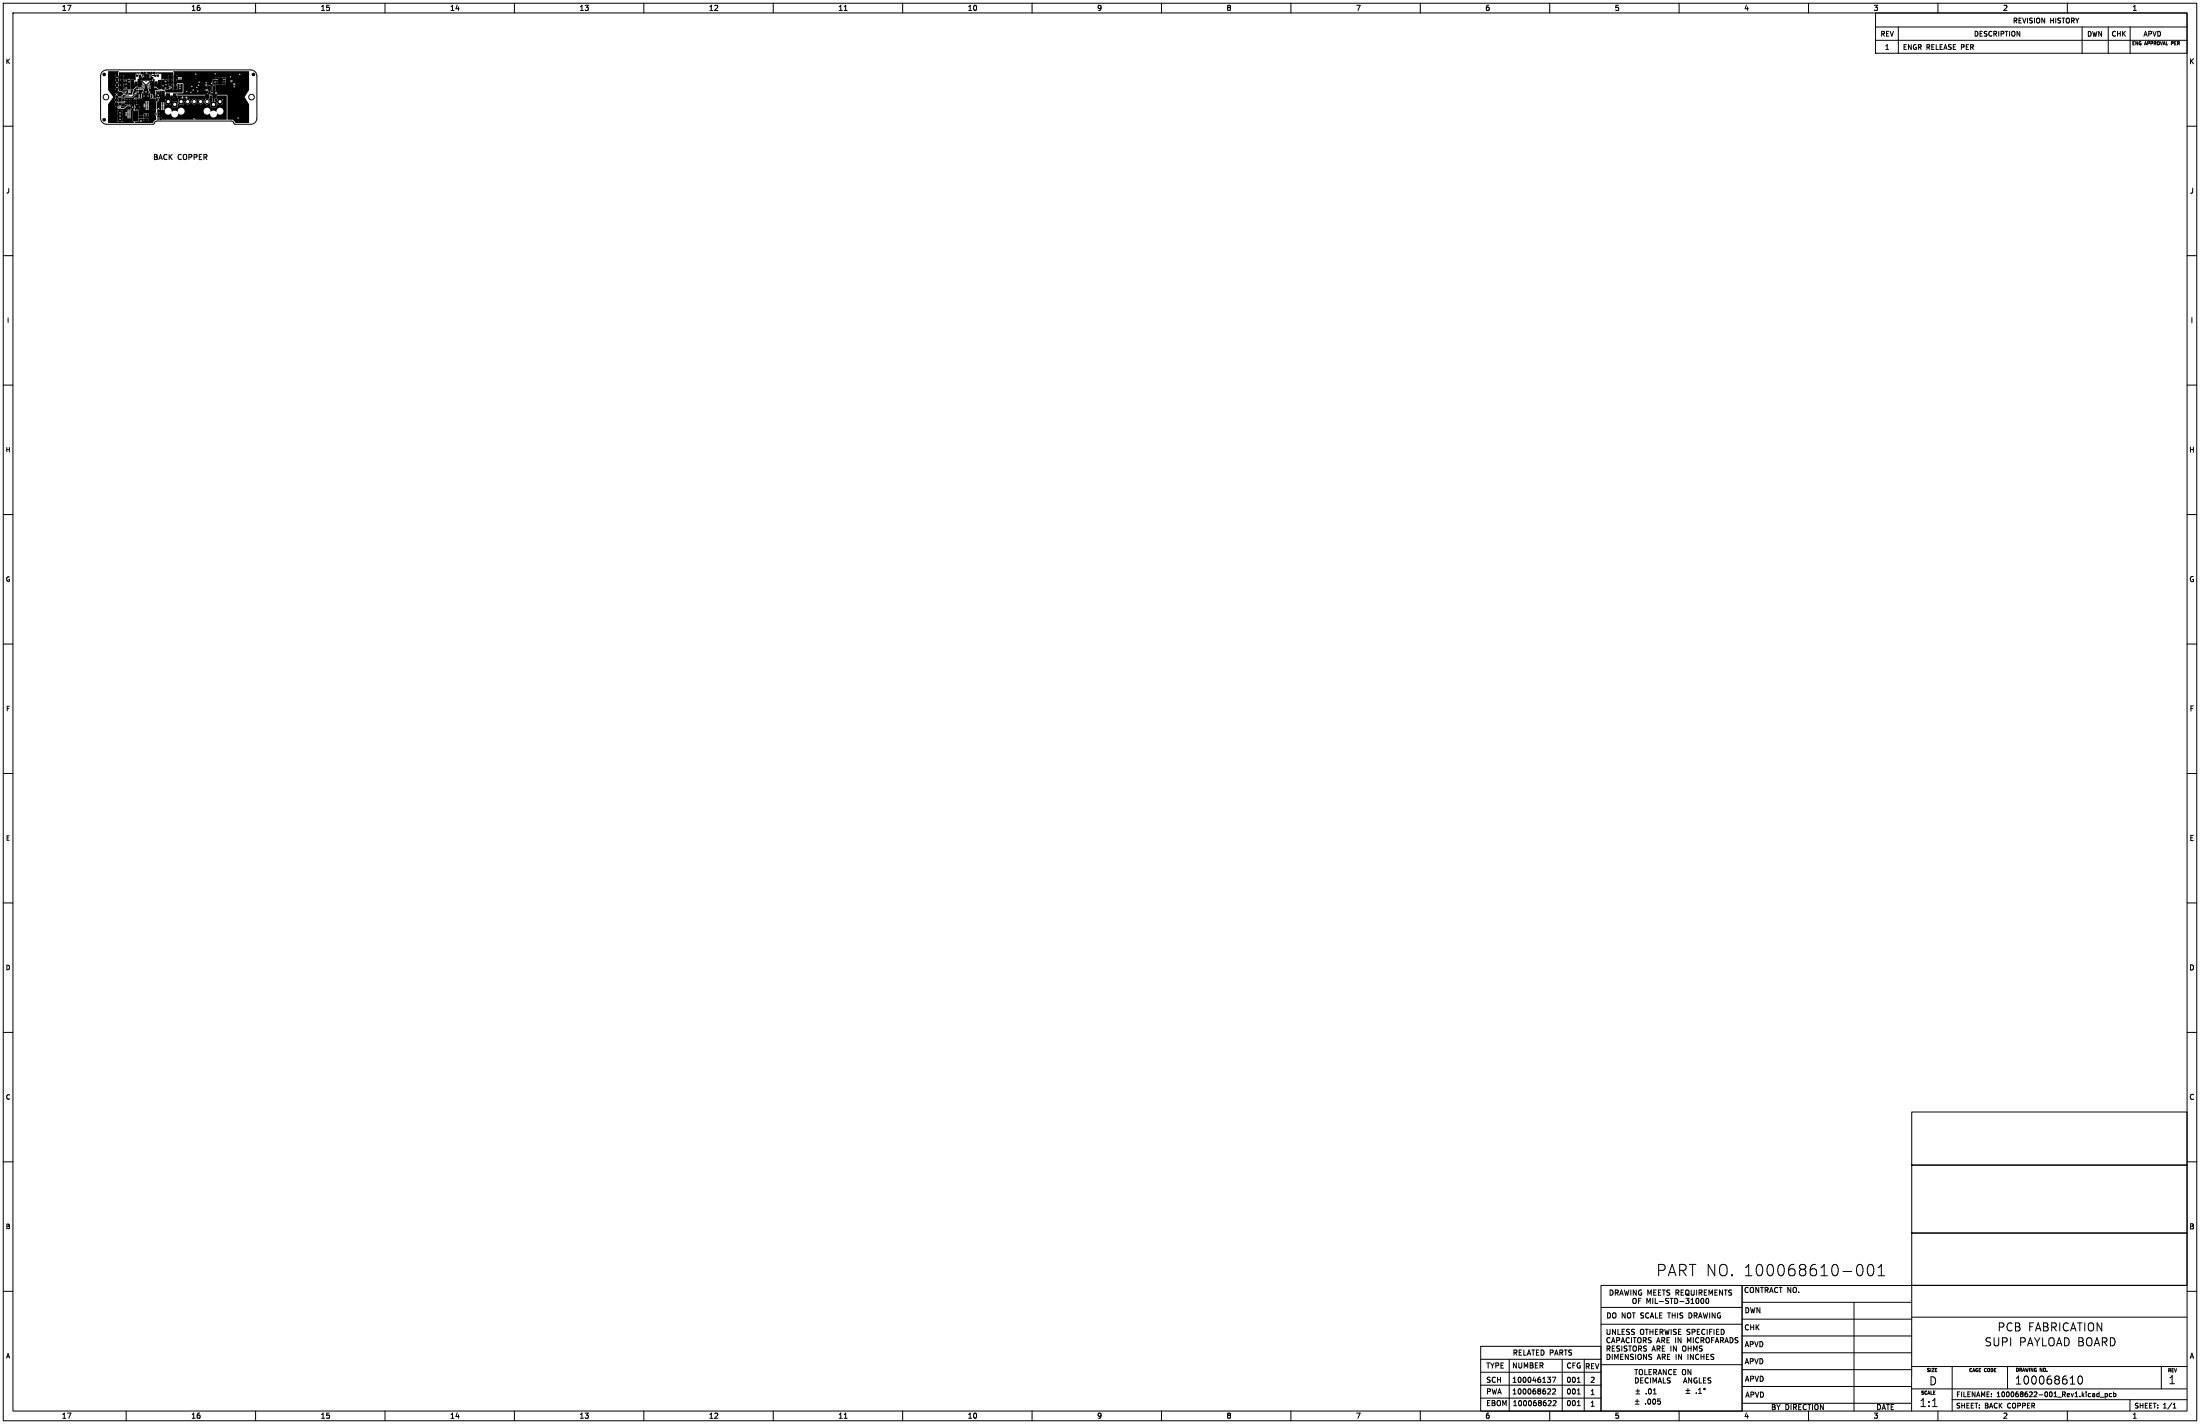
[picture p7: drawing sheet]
<svg xmlns="http://www.w3.org/2000/svg" width="864mm" height="559mm" viewBox="0 0 864 559" stroke-linecap="round" stroke-linejoin="round" font-family="sans-serif">
<g fill="none" stroke="#000" stroke-width=".39">
<path d="M1.3 1.3h861v556.2h-861zM5.1 5.1h853.4v548.6h-853.4zM49.5 1.3v3.8M100.3 1.3v3.8M151.1 1.3v3.8M201.9 1.3v3.8M252.7 1.3v3.8M303.5 1.3v3.8M331.4 4.1h1.1M354.3 1.3v3.8M405.1 1.3v3.8M455.9 1.3v3.8"/>
<path d="M506.7 1.3v3.8M557.5 1.3v3.8M608.3 1.3v3.8M659.1 1.3v3.8M709.9 1.3v3.8M736.2 5.1h122.3v15.8h-122.3zM736.2 10.6h122.3M736.3 15.8h122.2M745.2 10.6v10.3M760.7 1.3v3.8M811.5 1.3v3.8M817.3 10.6v10.3"/>
<path d="M827.6 10.6v10.3M836.2 10.6v10.3M40.2 28.1l1.7-.7h56.5a2.41 2.41 0 0 1 2.4 2.4v16.6a2.41 2.41 0 0 1-2.4 2.4h-6.2l-.7-1.1-.7-.2h-29.2l-.7 .2-.8 1.1h-18.2a2.41 2.41 0 0 1-2.4-2.4v-16.6zM45.8 38.1v1.2M45.8 38.1h2.7M45.8 38.1h.1M48.3 36.2l-.3 .3v1.1h.5M49.2 36.2l.4 .4v1h-.5M49.4 39.6l-.5 .3M50.3 39.6l1.2-.2 .6 .7-.1 2M53.3 36.7l-1.4 1.4h-2.8M53.4 32.4l1.5 .2"/>
<path d="M53.8 29.2v.4M53.8 29.2h.1M54.6 32h1.3l1.2 1.2v2M54.9 29.2v.4l.4 .5v.8M55.9 30.9h-.1M56.7 28.7l-.8 .9v1.3M56.7 28.7h.1M56.8 29.6l.5 .5v1.8M57.6 28.7l-.9 .9h.2M57.6 28.7h.1M57.8 29.6v1.3M58.6 28.7l-.3 .2v2"/>
<path d="M59.5 28.7l-.7 .8v1.4M60 32h-1.2l-1.2 1.2v2M61 29.2v.4h-1.3l-.4 .5v.8M61 29.2h.1M61.3 32.4l-1.6 .2M62 29.2h.1M62 29.2v.4M62 36.4l.2 1.9M63 36.4l-.2 1M71.7 38.3l.3 .3h.9l.3-.3M72.2 39.3h-.5l-.6 .6M72.6 39.3h.5l.6 .6"/>
<path d="M82.2 34.7v1.6l-.9 1v2.6M82.3 34.7h-.1M83.2 36.3v.6l1 1-.4 .4v2.7M83.9 32.7l.2 2M83.9 31.7h1.1M85 31.7h.1M85 30.7h.6l.8 1.1M1.3 49.5h3.8M50.3 40.5l.9 .2M53.3 45.6l.4 .4h1.8M858.5 49.5h3.8M60.6 60.6h.7l.4 .4-.4 .6 .4 .2 .1 .4-.4 .4h-.8z"/>
<path d="M60.6 61.6h.7M62.4 62.6l.6-2 .7 2M62.5 62h1M65.5 60.8a.9 .9 0 0 0-1.2 .8 .9 .9 0 0 0 1.2 .8M66.4 60.6v2M66.7 61.5l.9 1.1M67.6 60.6l-1.2 1.2M1.3 100.3h3.8M858.5 100.3h3.8M1.3 151.1h3.8M858.5 151.1h3.8M1.3 201.9h3.8"/>
<path d="M858.5 201.9h3.8M1.3 252.7h3.8M858.5 252.7h3.8M1.3 303.5h3.8M858.5 303.5h3.8M1.3 354.3h3.8M858.5 354.3h3.8M1.3 405.1h3.8M858.5 405.1h3.8M750.4 436.4h108.1v20.8h-108.1zM1.3 455.9h3.8M750.4 457.2h108.1v26.7h-108.1z"/>
<path d="M858.5 455.9h3.8M728.8 497.9a1.63 1.63 0 0 1 1-1.7 1.14 1.14 0 0 1 1.3 .8 2.29 2.29 0 0 1-1.3 3.6 1.63 1.63 0 0 1-1-1.7M733.4 496.6a1.06 1.06 0 0 1 1.1-.4 1.06 1.06 0 0 1 .8 .8 2.29 2.29 0 0 1-1.2 3.6 2.71 2.71 0 0 1-.7-4zM737.2 497.5l1.3-1.3v4.4M750.4 483.9h108.1v20.5h-108.1zM1.3 506.7h3.8M628.5 504.4h55.3v49.4h-55.3zM628.5 519.7h55.3M628.6 513.1h55.2M631.1 515.2a1.03 1.03 0 0 1 1.1 1 1.03 1.03 0 0 1-1.1 1zM632 506.2a1.03 1.03 0 0 1 1.2 1 1.03 1.03 0 0 1-1.2 1.1zM633.3 515.3l.6-.1 .4 .3 .1 1-.5 .7-.8-.3-.1-1z"/>
<path d="M634.1 507.3l.9-.1 .1-.8-1-.2v2.1M634.6 507.3l.6 1M635.8 508.3l.7-2.1 .7 2.1M636 507.7h1M637.7 506.2l.4 2.1 .4-1.5 .4 1.5 .5-2.1M640.2 506.2v2.1M641.2 509.6l.6-.1 .4 .3 .1 1-.5 .7-.8-.3-.1-1zM642.3 506.2v2.1l-1.2-2.1v2.1M643.2 510.5h.6M644.1 509.5h-.9v2M644.3 506.3a.92 .92 0 0 0-1.1 1 .92 .92 0 0 0 1.2 .8v-.7h-.4M646.5 511.5v-2l.6 1.4 .7-1.4v2"/>
<path d="M646.8 508.3v-2.1l.7 1.5 .7-1.5v2.1M648.8 509.5v2M649.2 507.2h.6M649.7 509.5v2h1M650.1 506.2h-.9v2.1h.9M651 507.2h.7M651.4 510.8h1.5M652 506.2h-1v2.1h1M652.6 506.2h1.1M653.1 506.2v2.1M655 509.6l-1.1 .1a.85 .85 0 0 0 1 1.1l-.1 .6h-1M655.5 506.3l-1.1 .1a.85 .85 0 0 0 1 1.1l-.1 .7h-1"/>
<path d="M655.6 509.5h1.1M656.1 509.5v2M657.4 509.5a1.03 1.03 0 0 1 1.2 1 1.03 1.03 0 0 1-1.2 1zM657.9 507.3l.9-.1 .1-.8-1-.2v2.1M658.4 507.3l.6 1M659.4 510.8h1.6M659.9 507.2h.7M660.9 506.2h-1v2.1h1M661.7 509.5h1.3l-.7 .8 .6 .2v.8h-1.2M661.9 506.3l.6-.1 .4 .3 .1 1.1-.5 .7-.8-.3v-1.1zM662 507.8l1.1 .6M663.8 511.5h1.1"/>
<path d="M663.8 510.1l.6-.6v2M663.9 506.2v1.7l.4 .4 .7-.4v-1.7M666 509.6l.2-.1a.99 .99 0 0 1 .7 1 .99 .99 0 0 1-.9 .9l-.3-.6zM666 506.2v2.1M667 507.3l.9-.1 .1-.8-1-.2v2.1M667.5 507.3l.6 1M667.9 509.6l.2-.1a.99 .99 0 0 1 .8 1 .99 .99 0 0 1-1 .9l-.2-.6zM669 507.2h.7M669.9 509.6l.2-.1a.99 .99 0 0 1 .7 1 .99 .99 0 0 1-.9 .9l-.3-.6zM670 506.2h-1v2.1h1M670.8 508.3v-2.1l.7 1.5 .7-1.5v2.1M673.2 507.2h.6"/>
<path d="M674.1 506.2h-.9v2.1M676.2 506.2v2.1l-1.2-2.1v2.1M676.8 506.2h1.2M677.4 506.2v2.1M679.7 506.3l-.7-.1-.4 .4 .2 .5 .6 .2M683.8 517.7h66.6M683.8 511.1h66.6M683.8 504.5v49.2M685.3 513.1a1.03 1.03 0 0 1 1.2 1.1 1.03 1.03 0 0 1-1.2 1zM686.2 505.4a.9 .9 0 0 0-1.2 .8 .9 .9 0 0 0 1.2 .8M687.2 513.1l.4 2.1 .4-1.5 .4 1.5 .5-2.1M687.3 505.3l.6-.1 .4 .3 .1 1-.5 .7-.8-.3-.1-1z"/>
<path d="M690.4 505.2v2l-1.2-2v2M690.8 513.1v2.1l-1.1-2.1v2.1M691.1 505.2h1.1M691.6 505.2v2M692.9 506.2h1l.1-.8-1.1-.2v2M693.4 506.2l.7 1M694.6 507.2l.7-2 .7 2M694.8 506.6h1M697.8 505.4a.9 .9 0 0 0-1.2 .8 .9 .9 0 0 0 1.2 .8M698.4 505.2h1.2M699 505.2v2M703 505.2v2l-1.2-2v2"/>
<path d="M703.9 505.5l.4-.3 .8 .3 .1 1-.3 .6-.6 .1-.4-.3zM706.1 507v.2M727.8 511.1v42.6M737.2 500.6h2.6M750.4 504.4v49.3M750.5 516.9h107.9M858.5 504.4h-174.7M858.5 506.7h3.8M581.2 528.3h47.3v25.5h-47.3zM581.2 538.5h47.3M581.2 533.4h47.3M592.4 533.4v20.3"/>
<path d="M613.2 533.4v20.3M621.9 533.4v20.3M628.5 535.5h55.2M630.8 521.6v1.7l.4 .4 .8-.4v-1.7M630.8 531.5a1.03 1.03 0 0 1 1.2 1 1.03 1.03 0 0 1-1.2 1zM630.8 528.2v2M631.3 529.2l.7 1M632 525.1a.82 .82 0 0 0-1 0 .82 .82 0 0 0-.2 1M632.6 526.9l.7-2 .6 2M632.9 528.2v2h.9M632.9 531.5v2M633.8 533.5v-2l.7 1.4 .7-1.4v2"/>
<path d="M634.1 521.6v2.1l-1.1-2.1v2.1M635.1 521.6v2.1h1M635.4 526l.4-.4-.1-.5-1.1-.2v2M635.8 529.8l-.4 .4-.8-.1M636.2 532.4h.6M636.4 526.9l.6-2 .7 2M636.7 528.2v2M636.8 522.6h.6M637.1 531.5h-.9v2h.9M637.7 521.6h-.9v2.1h.9M638.7 529.8l-.4 .4-.8-.1M639.2 531.5v2l-1.2-2v2"/>
<path d="M639.6 525.1a.82 .82 0 0 0-1.1 0 .82 .82 0 0 0-.2 1M639.7 521.7l-1.1 .1a.85 .85 0 0 0 1 1.1l-.1 .7h-1M639.8 528.2v2M640.4 524.9v2M641.1 524.9h1.2M641.1 529.9l.4 .3 .8-.3M641.2 531.5l-1.1 .1a.85 .85 0 0 0 1 1.1l-.1 .7h-1M641.6 521.7l-1.1 .1a.85 .85 0 0 0 1 1.1l-.1 .7h-1M641.7 524.9v2M641.7 537.4h1.2M642.1 531.5v2M642.3 537.4v2.1"/>
<path d="M642.9 525.2l.4-.3 .8 .3 .1 1.1-.3 .5-.6 .1-.4-.3zM643 531.7l.4-.2 .8 .2 .1 1.1-.3 .6-.6 .1-.4-.3zM643.2 529.2l1-.1 .1-.7-1.1-.2v2M643.4 538.8l.1-1.1 .4-.3 .8 .3 .1 1.1M643.7 529.2l.7 1M644 521.9l.4-.3 .8 .3 .1 1.1-.3 .6-.6 .1-.4-.3zM645.1 526l.9-.1 .1-.8-1-.2v2M645.6 526l.6 .9M645.7 537.4v2.1M645.8 521.6h1.2M646.3 528.3l-1 .1a.85 .85 0 0 0 .9 1l-.1 .7h-.9M646.3 531.5v2l-1.1-2v2"/>
<path d="M646.4 521.6v2.1M647.3 538.4h.7M647.7 522.6h1.1M647.7 521.6v2.1M648.2 525l-1.1 .1a.85 .85 0 0 0 1 1.1l-.1 .6h-1M648.3 537.4h-1v2.1M648.4 531.5l-1.1 .1a.85 .85 0 0 0 1 1.1l-.1 .7h-1M648.5 530.2l.6-2 .7 2M648.7 529.6h.9M648.8 521.6v2.1M649.8 522.6h.7M649.9 538.5l.4-.4-.1-.5-1.1-.2v2.1"/>
<path d="M650.3 526.9l.7-2 .7 2M650.5 529.2l1-.1 .1-.7-1.1-.2v2M650.5 526.4h1M650.5 533.5l.7-2 .6 2M650.7 532.9h1M650.8 521.6h-1v2.1h1M650.9 539.5l.7-2.1 .6 2.1M651 529.2l.7 1M651.7 522.7l.9-.1 .1-.8-1-.2v2.1M652.1 522.7l.7 1M652.3 526l1-.1 .1-.8-1.1-.2v2M652.5 532.5l1-.1 .1-.8-1.1-.1v2"/>
<path d="M652.5 529.1h.7M652.8 526l.7 .9M653 532.5l.7 1M653.5 521.6l.5 2.1 .4-1.5 .3 1.5 .5-2.1M653.5 528.2h-1v2h1M654.1 537.4v2.1l-1.2-2.1v2.1M654.4 525.9h.6M654.6 532.4h.6M655.3 524.9h-.9v2h.9M655.5 531.5h-.9v2h.9M655.9 528.2v2M656 521.6v2.1"/>
<path d="M656.2 537.6a.82 .82 0 0 0-1 0 .82 .82 0 0 0-.2 1M657.1 538.4h.7M657.7 524.9v2M657.9 531.5v2M658 521.7l-1 .1a.85 .85 0 0 0 .9 1.1l-.1 .7h-.9M658 528.2v2l-1.1-2v2M658 537.4h-.9v2.1M658.9 522.6h.7M659.9 524.9v2l-1.2-2v2M659.9 521.6h-1v2.1h1M660.1 531.5v2l-1.2-2v2M660.4 538.8l.1-1.1 .4-.3 .7 .3 .1 1.1"/>
<path d="M660.7 528.3l.6-.1 .4 .3 .1 1-.5 .7-.7-.3-.1-1zM662.4 526.9v-2l.7 1.5 .6-1.5v2M662.6 531.5v2M662.7 529.1h1.1M662.7 528.2v2M663.4 521.7l-1.1 .1a.85 .85 0 0 0 1 1.1l-.1 .7h-1M663.8 537.4v2.1l-1.2-2.1v2.1M663.8 528.2v2M664.2 522.7l1-.1 .1-.8-1.1-.2v2.1M664.7 524.9v2M664.7 531.5v2l-1.1-2v2M664.8 530.2v-2l.7 1.4 .7-1.4v2"/>
<path d="M666.3 522.6h.6M666.8 531.6a.9 .9 0 0 0-1.2 .9 .9 .9 0 0 0 1.2 .8M666.8 525.1a.9 .9 0 0 0-1.2 .8 .9 .9 0 0 0 1.2 .8M667.2 521.6h-.9v2.1h.9M667.7 526l1-.1 .1-.8-1.1-.2v2M667.7 531.5v2M667.7 532.4h1.2M668.2 528.3l-1.1 .1a.85 .85 0 0 0 1 1l-.1 .7h-1M668.2 526l.7 .9M668.9 531.5v2M669.3 521.8a.9 .9 0 0 0-1.3 .9 .9 .9 0 0 0 1.3 .8M669.8 532.4h.7"/>
<path d="M669.9 525l.6-.1 .4 .3 .1 1.1-.5 .6-.8-.3v-1zM670.1 521.6v2.1M670.8 531.5h-1v2h1M671.1 522.6h.7M671.9 525.9h.7M672.1 521.6h-1v2.1M672.7 531.5l-1 .1a.85 .85 0 0 0 1 1.1l-.1 .7h-1M672.8 521.6v2.1M672.8 524.9h-.9v2M673.3 526.9l.7-2 .7 2M673.5 526.4h1M673.8 522.6h.7"/>
<path d="M674.8 521.6h-1v2.1h1M675.4 526l.9-.1 .1-.8-1-.2v2M675.7 521.6a1.03 1.03 0 0 1 1.1 1.1 1.03 1.03 0 0 1-1.1 1zM675.8 526l.7 .9M677.1 526.9l.7-2 .7 2M677.3 526.4h1M679.1 524.9a1.03 1.03 0 0 1 1.2 1 1.03 1.03 0 0 1-1.2 1zM682.2 525l-1 .1a.85 .85 0 0 0 .9 1.1l-.1 .6h-.9M683.8 537.5h66.6M683.8 530.9h66.6M683.8 524.3h66.6M750.4 536.3h108"/>
<path d="M766.3 536.3v17.4M788.1 536.2v8.8M848.4 536.3v8.7M49.5 553.7v3.8M100.3 553.7v3.8M151.1 553.7v3.8M201.9 553.7v3.8M252.7 553.7v3.8M303.5 553.7v3.8M331.4 556.6h1.1M354.3 553.7v3.8M405.1 553.7v3.8"/>
<path d="M455.9 553.7v3.8M506.7 553.7v3.8M557.5 553.7v3.8M581.2 548.6h47.3M581.2 543.6h47.3M607.4 540.4h1.3l-.7 .8M608.3 545l.4 .4-.1 .5-1.2 1.1h1.3M608.3 553.7v3.8M608.5 541.3v1.1M608.5 549.6l.4 .4-.1 .5-1.2 1.1h1.3M609.4 540.4h1.3l-.8 2.1M609.5 545.2l.7-.2 .4 .6-1.2 1.4h1.2"/>
<path d="M609.7 549.8l.7-.2 .4 .6-1.2 1.4h1.2M619.2 547h1.1M619.2 551.6h1.1M619.2 542.5h1.1M641.9 549.9h1.5M641.9 551h1.5M642 540.7v2l1-.3M642.1 545.8h1.6M642.1 547h1.6M642.7 549.1v1.5M642.9 545.1v1.5M644 540.7v2h1"/>
<path d="M645.9 550.8v.2M646 542.4l.4 .3 .6-.2M647.1 549.1l.2-.1a.99 .99 0 0 1 .7 1 .99 .99 0 0 1-.9 .9l-.3-.7zM647.9 540.7v2M648.9 540.7v2M649 547h1.2M649 549.1l.2-.1a.99 .99 0 0 1 .8 1 .99 .99 0 0 1-1 .9l-.3-.7zM650.2 540.7v2M650.9 542.7l.7-2 .6 2M651.7 549h-.9l-.1 .9h1v.9h-1M652.9 540.7v2h1M655.6 542.3l-.4 .4-.7-.1"/>
<path d="M659.1 553.7v3.8M660.9 542.7l.6-2 .7 2M661.8 546.8h1.6M661.8 545.6h1.6M662.6 544.9v1.5M664 540.7v2l-1.1-2v2M665.3 540.8l-.3 .4M665.9 546.6v.2M666.2 541.9v.6l-.4 .2-.8-.5M666.7 546.8h1.2M666.7 545.4l.6-.6v2M667 540.7v2h1"/>
<path d="M668.7 540.7v2h1M671.6 542.3l-.4 .4-.8-.1M683.8 550.7h66.6M683.8 544.1h66.6M685.3 548.3l.7-2 .6 2M685.5 547.7h1M687.3 547.3l1-.1 .1-.7-1.1-.2v2M689.1 546.3l.6 2 .7-2M691.6 546.3h-.5v2h.5M709.9 553.7v3.8M750.4 545h108M758.6 552h1.8"/>
<path d="M760.7 553.7v3.8M766.3 549.3h92.1M811.5 553.7v3.8M812.6 543.1h1.8M816.1 540.1l.3-.1a1.69 1.69 0 0 1 1.1 1.6 1.69 1.69 0 0 1-1.1 1.5 2.11 2.11 0 0 1-.3-3zM823.4 546.8l.6 .1M824 546.2v1.9M824 548l-.6 .1M824.4 548.3h1.5M826.3 546.9l.6-.1 .4 .4-.2 .8h-.8M826.3 546.8v1.9M828.9 546.9l-.6-.1-.3 .4 .2 .8h.7"/>
<path d="M829.7 546.9l.5-.1 .4 .4-.2 .8h-.7M829.7 546.2v1.9M836.1 549.4v4.3M853.1 552.6h1.1M853.1 551.2l.5-.6v2"/>
<circle cx="41.6" cy="38.1" r="1.1"/>
<circle cx="98.7" cy="38.1" r="1.1"/>
<circle cx="669.1" cy="545.1" r=".28"/>
</g>
<g fill="#000" stroke="#000" stroke-width=".39">
<path d="M45.4 38.9h.8v.7h-.8zM45.5 37.8h.6v.5h-.6zM45.5 36.8h.6v.5h-.6zM45.5 29.7l.9 .1-.1 1.3-.9-.2zM45.5 33.7l.9 .1-.1 1.2-.9-.1zM45.5 31.7l.9 .1-.1 1.3-.9-.2zM47.9 38.9h.8v.7h-.8zM47.4 29.7l.9 .1-.1 1.3-.9-.2zM47.4 33.7l.9 .1-.1 1.2-.9-.1zM47.4 31.7l.9 .1-.1 1.3-.9-.2zM48.4 38l.3 .1zM48.4 37.5l.2 .1z"/>
<path d="M48.4 37l.2 .1zM48 35.9h.5v.6h-.5zM49 37l.2 .1zM49 37.5l.2 .1zM49 38l.2 .1zM49.1 39.3h.5v.5h-.5zM49 35.9h.5v.6h-.5zM49 31.5h1v3.4h-1zM50.1 39.3h.5v.5h-.5zM51 39.2h.4v.4h-.4zM51.4 31.5h1v3.4h-1zM53.1 33.2h.5v.4h-.5z"/>
<path d="M53.1 32.2h.5v.5h-.5zM52.8 39.2h.5v.4h-.5zM53.6 29.4h.5v.5h-.5zM54.2 32.9h1.4v.4l-1.4 .2zM54.2 33.7h1l.1 .3-1.1 .1zM54.2 32.4h1.4l.1 .3h-1.5zM54.2 31.9h.8l.1 .3h-.9zM54.6 30.4h.4v1.2h-.8v-.4h.4zM54.6 29.4h.5v.5h-.5zM54.2 37l.9 .1-.1 1.3-.9-.1zM55.5 28.4h.5v.5h-.5zM55.2 30.4h.3l-.1 1.1-.2-.1z"/>
<path d="M54.2 34.3h1.7v1.2h-.4v-.6h-.3v.6h-.4v-.7l-.6-.1zM55.7 30.4h.3l-.1 1.1-.2-.1zM55.6 36h.5v.5h-.5zM56.2 30.4h.3l-.1 1.1-.2-.1zM56.5 28.4h.5v.5h-.5zM57 34h.2v1.5h-.3zM56.7 30.4h.3l-.1 1.1-.2-.1zM56.1 37l.9 .1-.1 1.3-.9-.1zM56.6 29.3h.4v.6h-.4zM56.6 36h.5v.5h-.5zM57.5 34h.2l.1 1.5h-.4zM57.2 30.4h.3l-.1 1.1-.2-.1z"/>
<path d="M57.6 36h.5v.5h-.5zM57.7 37l.9 .1-.1 1.3-.9-.1zM57.4 28.4h.4v.5h-.4zM57.7 30.4h.3l-.1 1.1-.2-.1zM57.5 29.3h.5v.6h-.5zM58.2 30.4h.3l-.1 1.1zM58.5 36h.5v.5h-.5zM58.3 28.4h.5v.5h-.5zM58.7 30.4h.3l-.1 1.1-.2-.1zM59 33l1.5-.1v.6h-1.1zM59.2 30.4h.3l-.1 1.1-.2-.1zM58.7 34.3h1.8v.4l-.6 .1v.7h-.4v-.6h-.4v.6h-.4z"/>
<path d="M59.6 37l.9 .1-.1 1.3-.9-.1zM59.7 30.4h.3v.8h.5v.4h-.8zM59.2 28.4h.5v.5h-.5zM59.6 31.9h.9v.3h-.9zM59 32.5l1.5-.1v.3h-1.5zM59.4 33.7h1.1v.4h-1.1zM60.7 29.4h.5v.5h-.5zM60.2 28.4h.5v.5h-.5zM61 33.1h.6v.5h-.6zM61 32.2h.6v.5h-.6zM61.3 39h.4v.5h-.4zM61.3 37.2h.4v.4h-.4z"/>
<path d="M61.7 29.4h.5v.5h-.5zM61.8 36.2h.5v.5h-.5zM62 39h.3v.5h-.3zM62 37.2h.3v.4h-.3zM62.3 31.5h1v3.4h-1zM62.6 39h.4v.5h-.4zM62.6 37.2h.4v.4h-.4zM61.3 37.8h1.7v1h-1.7zM62.8 36.2h.4v.5h-.4zM64.7 31.5h1v3.4h-1zM65.2 36.8h1.3v1.4h-1.3zM66.5 33.7l.9 .1-.2 1.2-.8-.1z"/>
<path d="M66.5 29.7l.9 .1-.2 1.3-.8-.2zM66.5 31.7l.9 .1-.2 1.3-.8-.2zM68.1 36.8h1.3v1.4h-1.3zM68.4 33.7l.9 .1-.2 1.2-.8-.1zM68.4 29.7l.9 .1-.2 1.3-.8-.2zM68.4 31.7l.9 .1-.2 1.3-.8-.2zM72.1 39.1h.2v.4h-.2zM72.5 39.1h.3v.4h-.3zM72.1 38.4h.7v.4h-.7zM80.7 37.2h1.3v1.4h-1.3zM81.9 33.9h.8v1.6h-.8zM82 36.1h.5v.5h-.5z"/>
<path d="M83 36.1h.4v.5h-.4zM83.6 37.2h1.3v1.4h-1.3zM83.7 33.9h.8v1.6h-.8zM83.6 31.5h.5v.4h-.5zM83.6 32.5h.5v.4h-.5zM84.7 32.5l.7-.1v.4h-.7zM84.7 31.5h.7v.3l-.7 .1zM84.7 30.6l.7-.1v.4h-.7zM85.8 30.5h1.5v2.3h-1.5zM87.7 30.6l.6-.1 .1 .4h-.7zM87.7 31.5h.6l.1 .3-.7 .1zM87.7 32.5l.6-.1 .1 .4h-.7z"/>
<path d="M45.4 40.5h.8v1h-.8zM46.2 43.7h1.8v3.8h-1.8zM47.9 40.9h.8v.6h-.8zM49.1 40.3h.5v.4h-.5zM50.1 40.3h.5v.4h-.5zM51 40.5h.4v.4h-.4zM51 39.9h.4v.4h-.4zM52.4 43.7h1.8v3.8h-1.8zM51.6 41.4l.9 .1-.1 1.3-.9-.2zM51.6 39.2h1.1v1.7h-1.1zM52.8 39.9h.5v.4h-.5zM52.8 40.5h.5v.4h-.5z"/>
<path d="M53.5 41.4l.9 .1-.1 1.3-.9-.2zM54.8 45.7h1.3l.1 .5-1.4 .1zM56.6 44.8h1.4l.1 .5h-1.4zM56.6 46.7h1.4l.1 .5h-1.4zM59.1 40.4h2.1v2.4h-2.1v-.4h.4v-.3h-.4v-.4h.4v-.2h-.4v-.4h.4v-.3h-.4zM61.1 44.5h.4v.5h-.4zM61.9 40.4h.7v.4h-.7zM61.9 41.1h.7v.4h-.7zM61.9 41.7h.7v.4h-.7zM61.9 42.4h.7v.4h-.7zM61.8 46.4h.4v.5h-.4zM62.1 44.5h.4v.5h-.4z"/>
<path d="M62.8 46.4h.4v.5h-.4zM65.2 39.1h1.7v1.6h-1.7zM67.8 40.2h1.6v1.6h-1.6zM70.3 39.1h1.6v1.6h-1.6zM83 40.2h1.6v1.6h-1.6zM85.5 39.1h1.7v1.6h-1.7z"/>
<circle cx="40.9" cy="29.2" r=".51"/>
<circle cx="45.8" cy="37.1" r=".18"/>
<circle cx="45.9" cy="34.3" r=".18"/>
<circle cx="45.9" cy="32.4" r=".18"/>
<circle cx="45.9" cy="30.4" r=".18"/>
<circle cx="48" cy="37.6" r=".18"/>
<circle cx="48.3" cy="36.2" r=".18"/>
<circle cx="48.5" cy="37.1" r=".18"/>
<circle cx="48.9" cy="39.9" r=".18"/>
<circle cx="49.1" cy="38.1" r=".18"/>
<circle cx="49.1" cy="37.1" r=".18"/>
<circle cx="49.2" cy="36.2" r=".18"/>
<circle cx="49.5" cy="34.5" r=".18"/>
<circle cx="49.5" cy="33" r=".18"/>
<circle cx="49.5" cy="31.8" r=".18"/>
<circle cx="49.6" cy="37.6" r=".18"/>
<circle cx="50.3" cy="37.5" r=".18"/>
<circle cx="50.5" cy="35.3" r=".18"/>
<circle cx="50.5" cy="36.3" r=".18"/>
<circle cx="50.5" cy="35.8" r=".18"/>
<circle cx="50.7" cy="31.1" r=".18"/>
<circle cx="50.7" cy="32.1" r=".18"/>
<circle cx="51.1" cy="36.3" r=".18"/>
<circle cx="51.1" cy="35.3" r=".18"/>
<circle cx="51.1" cy="35.8" r=".18"/>
<circle cx="53.3" cy="36.7" r=".18"/>
<circle cx="53.7" cy="36.1" r=".18"/>
<circle cx="53.7" cy="35.1" r=".18"/>
<circle cx="53.8" cy="29.2" r=".18"/>
<circle cx="54.4" cy="35.2" r=".18"/>
<circle cx="54.4" cy="36.1" r=".18"/>
<circle cx="54.5" cy="34.5" r=".18"/>
<circle cx="54.6" cy="38.2" r=".18"/>
<circle cx="54.6" cy="37.2" r=".18"/>
<circle cx="54.6" cy="37.7" r=".18"/>
<circle cx="54.9" cy="29.2" r=".18"/>
<circle cx="55" cy="35.1" r=".18"/>
<circle cx="55.1" cy="34.5" r=".18"/>
<circle cx="55.8" cy="35.1" r=".18"/>
<circle cx="55.8" cy="34.5" r=".18"/>
<circle cx="55.9" cy="30.2" r=".18"/>
<circle cx="55.9" cy="33.8" r=".18"/>
<circle cx="55.9" cy="36.2" r=".18"/>
<circle cx="56" cy="32.9" r=".18"/>
<circle cx="56.4" cy="33.3" r=".18"/>
<circle cx="56.5" cy="33.9" r=".18"/>
<circle cx="56.5" cy="34.4" r=".18"/>
<circle cx="56.5" cy="37.7" r=".18"/>
<circle cx="56.7" cy="29.6" r=".03"/>
<circle cx="56.9" cy="29.6" r=".03"/>
<circle cx="57.3" cy="36" r=".18"/>
<circle cx="57.3" cy="31.9" r=".18"/>
<circle cx="57.4" cy="39.9" r=".18"/>
<circle cx="57.6" cy="28.7" r=".18"/>
<circle cx="58.1" cy="37.7" r=".18"/>
<circle cx="58.2" cy="39.9" r=".18"/>
<circle cx="58.2" cy="34.4" r=".18"/>
<circle cx="58.2" cy="33.9" r=".18"/>
<circle cx="58.3" cy="33.3" r=".18"/>
<circle cx="58.7" cy="32.9" r=".18"/>
<circle cx="58.8" cy="36.1" r=".18"/>
<circle cx="58.8" cy="33.8" r=".18"/>
<circle cx="58.8" cy="30.3" r=".18"/>
<circle cx="58.9" cy="34.5" r=".18"/>
<circle cx="59.7" cy="37.2" r=".18"/>
<circle cx="59.9" cy="31.4" r=".18"/>
<circle cx="59.9" cy="38.2" r=".18"/>
<circle cx="60" cy="37.7" r=".18"/>
<circle cx="60.8" cy="34.3" r=".18"/>
<circle cx="61" cy="29.2" r=".18"/>
<circle cx="61.7" cy="38.4" r=".18"/>
<circle cx="62" cy="29.2" r=".18"/>
<circle cx="62.2" cy="37.4" r=".18"/>
<circle cx="62.2" cy="39.2" r=".18"/>
<circle cx="62.5" cy="38.4" r=".18"/>
<circle cx="64" cy="31.1" r=".18"/>
<circle cx="64" cy="33.6" r=".18"/>
<circle cx="65" cy="34.5" r=".18"/>
<circle cx="65" cy="32" r=".18"/>
<circle cx="65.2" cy="33.2" r=".18"/>
<circle cx="66.6" cy="34.8" r=".18"/>
<circle cx="66.6" cy="34" r=".18"/>
<circle cx="67.2" cy="34.3" r=".18"/>
<circle cx="69.2" cy="37.2" r=".18"/>
<circle cx="70.1" cy="30.5" r=".18"/>
<circle cx="70.1" cy="31" r=".18"/>
<circle cx="70.6" cy="34" r=".18"/>
<circle cx="70.6" cy="33.3" r=".18"/>
<circle cx="70.6" cy="31" r=".18"/>
<circle cx="70.6" cy="30.5" r=".18"/>
<circle cx="70.6" cy="34.8" r=".18"/>
<circle cx="71.1" cy="31" r=".18"/>
<circle cx="71.1" cy="30.5" r=".18"/>
<circle cx="71.7" cy="38.3" r=".18"/>
<circle cx="73.2" cy="38.3" r=".18"/>
<circle cx="73.3" cy="35.9" r=".18"/>
<circle cx="73.7" cy="39.9" r=".81"/>
<circle cx="74.9" cy="36.2" r=".18"/>
<circle cx="75.3" cy="33.9" r=".18"/>
<circle cx="75.8" cy="35.3" r=".18"/>
<circle cx="76.2" cy="39.9" r=".81"/>
<circle cx="76.8" cy="29.1" r=".18"/>
<circle cx="77.2" cy="34.3" r=".18"/>
<circle cx="77.6" cy="35.8" r=".18"/>
<circle cx="78" cy="33.5" r=".18"/>
<circle cx="78.2" cy="32.3" r=".18"/>
<circle cx="78.7" cy="39.9" r=".81"/>
<circle cx="80.9" cy="33.4" r=".18"/>
<circle cx="80.9" cy="32.4" r=".18"/>
<circle cx="81.1" cy="35.4" r=".18"/>
<circle cx="81.3" cy="39.9" r=".81"/>
<circle cx="83.1" cy="32.7" r=".18"/>
<circle cx="83.2" cy="36.3" r=".18"/>
<circle cx="84.5" cy="29" r=".18"/>
<circle cx="84.8" cy="36.6" r=".18"/>
<circle cx="90.5" cy="30.2" r=".18"/>
<circle cx="90.9" cy="31.8" r=".18"/>
<circle cx="91.9" cy="33.1" r=".18"/>
<circle cx="91.9" cy="34" r=".18"/>
<circle cx="94.1" cy="29.2" r=".18"/>
<circle cx="99.5" cy="29.2" r=".51"/>
<circle cx="40.9" cy="47" r=".51"/>
<circle cx="46.7" cy="42.2" r=".18"/>
<circle cx="46.7" cy="41.7" r=".18"/>
<circle cx="47.1" cy="46.9" r=".18"/>
<circle cx="47.1" cy="44.3" r=".18"/>
<circle cx="47.1" cy="45.6" r=".18"/>
<circle cx="47.2" cy="42.2" r=".18"/>
<circle cx="47.2" cy="41.7" r=".18"/>
<circle cx="49.5" cy="44.2" r=".18"/>
<circle cx="49.5" cy="44.7" r=".18"/>
<circle cx="49.5" cy="45.2" r=".18"/>
<circle cx="50.3" cy="43.7" r=".18"/>
<circle cx="50.3" cy="46.2" r=".18"/>
<circle cx="50.3" cy="43.2" r=".18"/>
<circle cx="50.3" cy="44.7" r=".18"/>
<circle cx="50.3" cy="45.7" r=".18"/>
<circle cx="50.3" cy="44.2" r=".18"/>
<circle cx="50.3" cy="45.2" r=".18"/>
<circle cx="51.1" cy="44.2" r=".18"/>
<circle cx="51.1" cy="45.2" r=".18"/>
<circle cx="51.1" cy="43.2" r=".18"/>
<circle cx="51.1" cy="44.7" r=".18"/>
<circle cx="51.1" cy="46.2" r=".18"/>
<circle cx="51.1" cy="45.7" r=".18"/>
<circle cx="51.1" cy="43.7" r=".18"/>
<circle cx="52" cy="42.1" r=".18"/>
<circle cx="55.4" cy="47.5" r=".18"/>
<circle cx="56.6" cy="41.9" r=".18"/>
<circle cx="56.6" cy="41.4" r=".18"/>
<circle cx="56.6" cy="40.9" r=".18"/>
<circle cx="57.3" cy="45" r=".18"/>
<circle cx="57.4" cy="40.4" r=".18"/>
<circle cx="57.4" cy="42.9" r=".18"/>
<circle cx="57.4" cy="42.4" r=".18"/>
<circle cx="57.4" cy="40.9" r=".18"/>
<circle cx="57.4" cy="41.9" r=".18"/>
<circle cx="57.4" cy="41.4" r=".18"/>
<circle cx="58.2" cy="40.9" r=".18"/>
<circle cx="58.2" cy="42.9" r=".18"/>
<circle cx="58.2" cy="41.4" r=".18"/>
<circle cx="58.2" cy="42.4" r=".18"/>
<circle cx="58.2" cy="40.4" r=".18"/>
<circle cx="58.2" cy="41.9" r=".18"/>
<circle cx="61.3" cy="44.8" r=".18"/>
<circle cx="62" cy="46.7" r=".18"/>
<circle cx="62.2" cy="42.6" r=".18"/>
<circle cx="63.5" cy="42.9" r=".18"/>
<circle cx="63.5" cy="41.4" r=".18"/>
<circle cx="63.5" cy="40.4" r=".18"/>
<circle cx="63.5" cy="40.9" r=".18"/>
<circle cx="63.5" cy="42.4" r=".18"/>
<circle cx="63.5" cy="41.9" r=".18"/>
<circle cx="64.3" cy="40.4" r=".18"/>
<circle cx="64.3" cy="41.4" r=".18"/>
<circle cx="64.3" cy="42.4" r=".18"/>
<circle cx="64.3" cy="42.9" r=".18"/>
<circle cx="64.3" cy="41.9" r=".18"/>
<circle cx="64.3" cy="40.9" r=".18"/>
<circle cx="76.2" cy="46.7" r=".18"/>
<circle cx="93.5" cy="46.4" r=".18"/>
</g>
<path d="M68.8 30.4v3.9" fill="none" stroke="#000" stroke-width=".51"/>
<g fill="#000">
<path d="M42.4 28h4.4l-.6 1.4v5.9l.5 .6h1.8v.5l-.8 .1 .4 .3v.7l.4 .1-2.2 .1 .1-.5h-1.2v2.6l1.2-.1-.1-1.3h5.7l1.3-1.2a.45 .45 0 0 0 .4-.5 .45 .45 0 0 0-.4-.4 .45 .45 0 0 0-.5 .4l-.8 .7 .6-2.3 1.2-1 1.6 .1 .6-1.5 .7 .7v1.1l-.4 .4v1.6l-.9 .3-.1 1.5-2.4 .1-.4 .5-.3 4.1h.3l.1 .3-.5 .3v3.9l.5 .2v.5h-10.2v-2.3h3.6v1.6l.2 .2h.6v-1.8h.6v1.8l.9-.2v-1.6h-5.9v-2.3h3.6v1.7h.8v-1.9h.6v1.9h.9l-.2-1.9-5.7 .2v-2.5h2.7v.6l.5 .1v-.7h-3.2l.3-.5h2.4v.3h.5v-.7h.3v1.6l.4 .8 2.2 .1 .8-.4h2v.5l.5 .2v-.7h-2.5l.6-.6 1.9 .2v-3l-.4 .1-.1 .6-.3-.1v-.5h-.5l-.1 .7h-1.1v-.7h.2v.4h.7v-.4l-2.3-.4-.3 .4 .1 1-2.4 .2-.2 .4h-2.4l1.7-2.5-.8-1.2h2.1v-.4h.2v.4h.5l-.4-.4h-.5l-.3 .4h-1.6l-1.2-1.6v-.6h2.8l.4 .6v-.6h-3.2v-.9l3.2 .2v-1.3h-.4l.2 .6-.2 .5h-2.8v-2l3.2 .2 .1-.7v-.7h-.5l.2 .7-.2 .5h-2.8v-1.9h2.8v.2h.5v-.7l-.5 .5h-2.8zM51.4 31.6l1-.1 .6 1.4h1.8l.1 .6h-.8l-1.7 1.4h-1zM46.7 28.4l9.1 .1v.3l-2.5 .2-.1 2.5-.9-.2-1.1 .1v3.6l1.1 .3-.5 1.8h-1.8l-.2-1.4h-3.1v-1.1h.4v.5l.4 .2 .1-.7h.5v.7l.4-.2 .1-.5-1.9-.2h2.1l.2 .8 1.3-.3v-.5l-.8-.7-.7 .7h-2.1v-.6l.9 .3v-1.5h.5v1.5h.5l-.2-.6 .7-.3h.9l.3 .3v-.6l-.3 .3h-.9l-.3-.3v.6h-.4l.2-.9h-1.5l.2 .8-.2 .4h-.4v-2l.9 .3v-1.5h.5v1.5h.5l-.2-.6h.4v.5l.7 .8 .8-.8v-.5l-.3-.2-1.6 .2 .2-.9h-1.5l.2 .8-.2 .4h-.4v-1.9l.9 .2v-.7h.5v.7h.5l-.4-.7h-.7l-.8 .5zM56.6 34.9h1.5v1.9l1 .1v1.7h1.9l.1 .4 .6 .1-.1 .3h-.5l.4 .4-.3 .5 .1 3.8-.5 .4v.7l.5 .2v1.6l-.8 .5-.5 .8-7.1-.1v-.5l2-.2a.43 .43 0 0 0 .4 .4 .43 .43 0 0 0 .5-.3 .43 .43 0 0 0-.3-.5h.8l.4 .4h.5v-.4h.3v.4h.5l.3-.4h-3l-.4 .4h-.5v-1.1l1.9 .1v.3h.9v-.4h.3v.4l.8-.1a1.39 1.39 0 0 0-1.8-.2l-.1-1 1.6 .1 .3-.8-.3-.3h-1.4l-.2 1-2 .1v-2l-1.5-.2v-.5h1.6l-.6-.7-.6 .7h-.4v-1.4h.3v1.1l.5-.5 1 .5v-1.1l-.6 .6-1.2-.6v-.7l1 1.1 .6-.6-1.6-.5 .1-.2h.6v-1.1h-.6l-.1-.5h.3v.3l.4-.1-.7-.5 2.7-.1v-1.8h.9zM58.7 32.7l.6 1.5 1.5-.1 1.5 1.1-1.4 .2-.1 1.5 .3 1.1h.7v-1.7l.5-.1 .2 2.4-3.1-.2-.1-1.6-.9-.2v-1.7l-.5-.4 .1-1.1zM59.8 33l1.8-.1 .2-1 .6-.4h.9v3.4h-1l-1.7-1.4h-.8zM61.1 35.6l3.5 .1 .1 1.8h.2l.1 .5 .5-.5h.8l.5 .5 .1-.5h.9l.2 1h1.5l.3-1h10.5l.1 1.2 .3 .2a1.12 1.12 0 0 0-.3 1.6 1.12 1.12 0 0 0 1.7 .1 1.12 1.12 0 0 0-.3-1.7l.4-.2 .1-1.2h1l.2 2.3-.7 .3v1.8l1.9 .2 .2-1.9h.4l.2 .7h.5v-.7h-1.1l-.7-.4h1.8l.2 .5 .5-.1v.7l.7-.2v-.5h-.8l.2-.4-.3-.3-.5 .3h-1.8v-.8h1.1v.6h.7v-.8h.7v.8h.7l-.2-.8-3 .2 .9-.3 .1-1.2h3.8v9.5l-12.4-.1a.46 .46 0 0 0-.5-.6 .46 .46 0 0 0-.3 .7h-12.2l-.7-.3v-.6h.2v.4h.4l-.2-.4h-1.5l-.1-.9 .5 .1v-.4h.2v.4l.4-.2-.6-.2v-.7h.2v.4l.4-.1-.2-.3-.8 .1-.1-.8h3a1.42 1.42 0 0 0 .9 1.4 1.42 1.42 0 0 0 1.6-.4 1.42 1.42 0 0 0 1.4 1.6 1.42 1.42 0 0 0 1.4-1.6 1.41 1.41 0 0 0 1.6 .4 1.41 1.41 0 0 0 .9-1.4h7.4v.2a1.42 1.42 0 0 0 1 1.3 1.42 1.42 0 0 0 1.5-.5 1.42 1.42 0 0 0 1.4 1.6 1.42 1.42 0 0 0 1.4-1.6 1.39 1.39 0 0 0 2.3-.2 1.39 1.39 0 0 0-.9-2 1.39 1.39 0 0 0-1.6 1.6 1.56 1.56 0 0 0-2.3 0 1.39 1.39 0 0 0-1.2-1.6 1.39 1.39 0 0 0-1.6 1.2h-7.4l-.1-.2a1.4 1.4 0 0 0-1.6-1 1.4 1.4 0 0 0-1.1 1.6 1.56 1.56 0 0 0-2.3 0 1.39 1.39 0 0 0-1.2-1.6 1.39 1.39 0 0 0-1.5 1.2h-3v-.4l1.1-.3-.1-.6-1-.1v-1.9h3.3l.2 .7h.5v-.7h-4v-.4h3.9l.3 .5 .5-.1v.7h.6l.1-.7h-.8h1.2v1.6l.2 .3 1.9-.1v-1.9l-1.9-.2-1.4 .3 .1-.5-.3-.2-.5 .3h-3.9l.9-.1v-.3l.6 .2v-.2h-.6l.1-.4h2.3v.6h.7v-.8h.7v.8h.7v-.6h3v1.7l.2 .2h1.7l.2-1.1h.3a1.12 1.12 0 0 0 1.1 1.1 1.12 1.12 0 0 0 1.1-1l.4 .1a1.07 1.07 0 0 0 1.2 .9 1.07 1.07 0 0 0 1-1l.4 .1a1.07 1.07 0 0 0 1.7 .7 1.07 1.07 0 0 0-.2-1.8 1.07 1.07 0 0 0-1.5 1l-.4-.2a1.07 1.07 0 0 0-1.2-.9 1.07 1.07 0 0 0-1 1.1h-.4l-.4-.9-.9-.2a.48 .48 0 0 0 .1-.8 .48 .48 0 0 0-.8 .2l-.6-.1a.47 .47 0 0 0-.8-.1 .47 .47 0 0 0 .1 .8l-1.3 .2h-3l-.2-.2-4.2 .2h.5v-.5h3.2l-.5-.5-.5 .5h-2.2v-.9l-.5-.1-.1-.2 .6-.1 .3-.5-.6-.2v-.6h.2v.4h.4l-.2-.4-1.6 .1v1.5h-.3zM60.3 28.6l7.7-.2 .1 6.6 .4 .3 1.1-.3 .1-2.1h1.9l.1 3.4h-6.7l-.1-.7-1.3-.6v-.6h.8l.3 .8h1.1l.1-.5 .6 .6 .1-.6h.6v.6l.4-.2v-.4h-1.7l-.6-.9 1.3 .2v-1.3h.6v1.3h.4l-.2-.6 .2-.7h-1.5l.3 .6-.3 .5-.9-.1-.8 .7h-.8v-.9h.8l.3-.3h.9l.3 .3v-.6l-.3 .3h-.9l-.3-.3v.6h-.8v-2h.8v.5l.8 .8 .7-1 .7 .2v-1.3h.6v1.3h.4l-.2-.6 .2-.7h-1.5v.3a.36 .36 0 0 1 .3 .4 .36 .36 0 0 1-.4 .3 .36 .36 0 0 1-.3-.4l-2.1 .2-.3-.3v-1.3l4.3 .2-.1-.6-.3-.1v.7h-.6v-.7l-.5 .5h-2.8v-.9l-1.4-.2-.5 .2zM67.9 28h29.9v7.3l-1.8 2.8 1.8 2.8v7.3l-5.3 .1-1.1-1.3h-2.1l-.1-9.6-4-.2-1 1.1-.7-1-1.3-.3 1.5-.1 .5 .5 .5-.4a.45 .45 0 0 0 .5-.5 .45 .45 0 0 0-.6-.4 .45 .45 0 0 0-.1 .7l-2.2 .1h.6v-.3h.6v.3l.2-.3h-.8v-.8h-.3l.3-.3-.1-1.9-1.1 .1-.2 1.5a.47 .47 0 0 0-.7-.2 .47 .47 0 0 0 .1 .8 .47 .47 0 0 0 .7-.3l.3 .3-.2 .6-1.4 .8-10.6-.1 .1-.5 2.1-.1 .1-3.1 8.5 .1a.44 .44 0 0 0 .7 .2 .44 .44 0 0 0-.1-.7 .44 .44 0 0 0-.6 .4h-8.5l-.3-.8-2.6 .1v1.9l-.5 .1-.1-4h.6v1.3h.4l-.1-.5h13.9v1.5l.4 .3-.3 .5 .1 2.3h.2l-.1-.4 1.1-.1v-1.8l-.3-.8 1.8 .1v-2.8h.6v2.8l4.7 .1a.43 .43 0 0 0 .7 .2 .43 .43 0 0 0-.1-.7 .43 .43 0 0 0-.6 .4h-3.1l.3-1.3 1.7 .1a.43 .43 0 0 0 .7 .3 .43 .43 0 0 0-.1-.8 .43 .43 0 0 0-.6 .4h-1.7v-1.3l-.4-.2h-3.1v.6h-.8l.1 .4-.9-.1-.3 .3h-13.9l.1-.8-1-.2h16.3v-.2l-.4 .2h-15.9v-.4h1v-.3l-.4-.4v.7h-.6l-.2-1.7zM46.5 40.3l3.9 .1 .1 .6 .6 .2 .2-.6 .1 .6-1.6 .2-1.3 1h-2v-1.1h1.1l.4 .5h.2v-.5h.2v.5h.5l.1-.5h-2.5v-.4l1.7 .2v-.5h.2v.5l.9-.1v-.4h.2v.4h.7v-.4h-2.2l-.4 .3h-1.1z"/>
<circle cx="71.7" cy="38.3" r=".21"/>
<circle cx="73.2" cy="38.3" r=".17"/>
<circle cx="76.2" cy="46.7" r=".18"/>
</g>
<g fill="#fff" stroke="#fff" stroke-width=".39">
<circle cx="55.8" cy="35.1" r=".08"/>
<circle cx="84.5" cy="29" r=".08"/>
<circle cx="71.1" cy="30.5" r=".08"/>
<circle cx="55.1" cy="34.5" r=".08"/>
<circle cx="60" cy="37.7" r=".08"/>
<circle cx="54.4" cy="36.1" r=".08"/>
<circle cx="58.2" cy="33.9" r=".08"/>
<circle cx="51.1" cy="46.2" r=".08"/>
<circle cx="76.2" cy="46.7" r=".08"/>
<circle cx="51.1" cy="43.2" r=".08"/>
<circle cx="58.7" cy="32.9" r=".08"/>
<circle cx="71.7" cy="38.3" r=".08"/>
<circle cx="50.3" cy="43.2" r=".08"/>
<circle cx="59.9" cy="38.2" r=".08"/>
<circle cx="58.3" cy="33.3" r=".08"/>
<circle cx="49.5" cy="45.2" r=".08"/>
<circle cx="94.1" cy="29.2" r=".08"/>
<circle cx="56.5" cy="33.9" r=".08"/>
<circle cx="90.5" cy="30.2" r=".08"/>
<circle cx="58.9" cy="34.5" r=".08"/>
<circle cx="49.5" cy="44.7" r=".08"/>
<circle cx="70.6" cy="31" r=".08"/>
<circle cx="75.8" cy="35.3" r=".08"/>
<circle cx="56.5" cy="34.4" r=".08"/>
<circle cx="51.1" cy="44.7" r=".08"/>
<circle cx="45.9" cy="30.4" r=".08"/>
<circle cx="57.6" cy="28.7" r=".08"/>
<circle cx="48" cy="37.6" r=".08"/>
<circle cx="50.3" cy="44.7" r=".08"/>
<circle cx="71.1" cy="31" r=".08"/>
<circle cx="70.6" cy="30.5" r=".08"/>
<circle cx="80.9" cy="32.4" r=".08"/>
<circle cx="78.2" cy="32.3" r=".08"/>
<circle cx="62.5" cy="38.4" r=".08"/>
<circle cx="56.4" cy="33.3" r=".08"/>
<circle cx="51.1" cy="45.7" r=".08"/>
<circle cx="62" cy="46.7" r=".08"/>
<circle cx="50.3" cy="45.7" r=".08"/>
<circle cx="58.8" cy="33.8" r=".08"/>
<circle cx="54.4" cy="35.2" r=".08"/>
<circle cx="54.6" cy="37.7" r=".08"/>
<circle cx="54.5" cy="34.5" r=".08"/>
<circle cx="56" cy="32.9" r=".08"/>
<circle cx="70.1" cy="31" r=".08"/>
<circle cx="48.9" cy="39.9" r=".08"/>
<circle cx="55.9" cy="33.8" r=".08"/>
<circle cx="77.6" cy="35.8" r=".08"/>
<circle cx="47.1" cy="44.3" r=".08"/>
<circle cx="74.9" cy="36.2" r=".08"/>
<circle cx="69.2" cy="37.2" r=".08"/>
<circle cx="55" cy="35.1" r=".08"/>
<circle cx="54.6" cy="38.2" r=".08"/>
<circle cx="55.4" cy="47.5" r=".08"/>
<circle cx="76.8" cy="29.1" r=".08"/>
<circle cx="75.3" cy="33.9" r=".08"/>
<circle cx="60.8" cy="34.3" r=".08"/>
<circle cx="58.8" cy="36.1" r=".08"/>
<circle cx="55.9" cy="36.2" r=".08"/>
<circle cx="55.8" cy="34.5" r=".08"/>
<circle cx="47.1" cy="46.9" r=".08"/>
<circle cx="51.1" cy="45.2" r=".08"/>
<circle cx="49.5" cy="44.2" r=".08"/>
<circle cx="62.2" cy="37.4" r=".08"/>
<circle cx="91.9" cy="34" r=".08"/>
<circle cx="53.7" cy="35.1" r=".08"/>
<circle cx="54.6" cy="37.2" r=".08"/>
<circle cx="59.7" cy="37.2" r=".08"/>
<circle cx="50.3" cy="44.2" r=".08"/>
<circle cx="73.2" cy="38.3" r=".08"/>
<circle cx="50.3" cy="43.7" r=".08"/>
<circle cx="50.3" cy="45.2" r=".08"/>
<circle cx="70.1" cy="30.5" r=".08"/>
<circle cx="53.7" cy="36.1" r=".08"/>
<circle cx="45.8" cy="37.1" r=".08"/>
<circle cx="51.1" cy="44.2" r=".08"/>
<circle cx="93.5" cy="46.4" r=".08"/>
<circle cx="73.3" cy="35.9" r=".08"/>
<circle cx="50.3" cy="46.2" r=".08"/>
<circle cx="45.9" cy="34.3" r=".08"/>
<circle cx="58.2" cy="34.4" r=".08"/>
<circle cx="47.1" cy="45.6" r=".08"/>
<circle cx="83.1" cy="32.7" r=".08"/>
<circle cx="51.1" cy="43.7" r=".08"/>
<circle cx="77.2" cy="34.3" r=".08"/>
<circle cx="83.2" cy="36.3" r=".08"/>
<circle cx="52" cy="42.1" r=".08"/>
<circle cx="78" cy="33.5" r=".08"/>
<circle cx="45.9" cy="32.4" r=".08"/>
<circle cx="61.7" cy="38.4" r=".08"/>
<circle cx="48.3" cy="36.2" r=".08"/>
<circle cx="58.2" cy="40.4" r=".08"/>
<circle cx="56.6" cy="40.9" r=".08"/>
<circle cx="57.4" cy="41.4" r=".08"/>
<circle cx="58.2" cy="41.4" r=".08"/>
<circle cx="58.2" cy="42.9" r=".08"/>
<circle cx="58.2" cy="40.9" r=".08"/>
<circle cx="58.2" cy="39.9" r=".08"/>
<circle cx="57.4" cy="42.9" r=".08"/>
<circle cx="57.4" cy="41.9" r=".08"/>
<circle cx="56.6" cy="41.9" r=".08"/>
<circle cx="57.4" cy="39.9" r=".08"/>
<circle cx="58.2" cy="42.4" r=".08"/>
<circle cx="56.6" cy="41.4" r=".08"/>
<circle cx="57.4" cy="40.4" r=".08"/>
<circle cx="57.4" cy="42.4" r=".08"/>
<circle cx="56.5" cy="37.7" r=".08"/>
<circle cx="58.2" cy="41.9" r=".08"/>
<circle cx="58.1" cy="37.7" r=".08"/>
<circle cx="57.3" cy="36" r=".08"/>
<circle cx="57.4" cy="40.9" r=".08"/>
<circle cx="59.9" cy="31.4" r=".08"/>
<circle cx="57.3" cy="31.9" r=".08"/>
<circle cx="50.5" cy="36.3" r=".08"/>
<circle cx="49.5" cy="31.8" r=".08"/>
<circle cx="50.5" cy="35.8" r=".08"/>
<circle cx="49.5" cy="33" r=".08"/>
<circle cx="50.7" cy="32.1" r=".08"/>
<circle cx="51.1" cy="36.3" r=".08"/>
<circle cx="51.1" cy="35.8" r=".08"/>
<circle cx="51.1" cy="35.3" r=".08"/>
<circle cx="50.5" cy="35.3" r=".08"/>
<circle cx="50.7" cy="31.1" r=".08"/>
<circle cx="49.5" cy="34.5" r=".08"/>
<circle cx="66.6" cy="34" r=".08"/>
<circle cx="64" cy="31.1" r=".08"/>
<circle cx="65.2" cy="33.2" r=".08"/>
<circle cx="66.6" cy="34.8" r=".08"/>
<circle cx="67.2" cy="34.3" r=".08"/>
<circle cx="70.6" cy="34.8" r=".08"/>
<circle cx="70.6" cy="34" r=".08"/>
<circle cx="70.6" cy="33.3" r=".08"/>
<circle cx="65" cy="34.5" r=".08"/>
<circle cx="65" cy="32" r=".08"/>
<circle cx="64" cy="33.6" r=".08"/>
<circle cx="55.9" cy="30.2" r=".08"/>
<circle cx="58.8" cy="30.3" r=".08"/>
<circle cx="64.3" cy="40.4" r=".08"/>
<circle cx="64.3" cy="42.9" r=".08"/>
<circle cx="63.5" cy="40.4" r=".08"/>
<circle cx="64.3" cy="41.9" r=".08"/>
<circle cx="63.5" cy="42.4" r=".08"/>
<circle cx="64.3" cy="41.4" r=".08"/>
<circle cx="63.5" cy="40.9" r=".08"/>
<circle cx="64.3" cy="42.4" r=".08"/>
<circle cx="64.3" cy="40.9" r=".08"/>
<circle cx="63.5" cy="42.9" r=".08"/>
<circle cx="63.5" cy="41.9" r=".08"/>
<circle cx="63.5" cy="41.4" r=".08"/>
<circle cx="46.7" cy="42.2" r=".08"/>
<circle cx="46.7" cy="41.7" r=".08"/>
<circle cx="53.8" cy="29.2" r=".08"/>
<circle cx="62" cy="29.2" r=".08"/>
<circle cx="80.9" cy="33.4" r=".08"/>
<circle cx="49.6" cy="37.6" r=".08"/>
<circle cx="49.2" cy="36.2" r=".08"/>
<circle cx="47.2" cy="42.2" r=".08"/>
<circle cx="47.2" cy="41.7" r=".08"/>
<circle cx="54.9" cy="29.2" r=".08"/>
<circle cx="61" cy="29.2" r=".08"/>
<circle cx="90.9" cy="31.8" r=".08"/>
<circle cx="84.8" cy="36.6" r=".08"/>
<circle cx="62.2" cy="42.6" r=".08"/>
<circle cx="62.2" cy="39.2" r=".08"/>
<circle cx="57.3" cy="45" r=".08"/>
<circle cx="61.3" cy="44.8" r=".08"/>
<circle cx="48.5" cy="37.1" r=".08"/>
<circle cx="53.3" cy="36.7" r=".08"/>
<circle cx="81.1" cy="35.4" r=".08"/>
<circle cx="49.1" cy="38.1" r=".08"/>
<circle cx="49.1" cy="37.1" r=".08"/>
<circle cx="91.9" cy="33.1" r=".08"/>
<circle cx="50.3" cy="37.5" r=".08"/>
<circle cx="41.6" cy="38.1" r="1.1"/>
<circle cx="98.7" cy="38.1" r="1.1"/>
<circle cx="86.4" cy="43.6" r=".72"/>
<circle cx="86.4" cy="39.9" r=".41"/>
<circle cx="68.6" cy="44.8" r=".72"/>
<circle cx="68.6" cy="41" r=".41"/>
<circle cx="66" cy="43.6" r=".72"/>
<circle cx="66" cy="39.9" r=".41"/>
<circle cx="83.8" cy="44.8" r=".72"/>
<circle cx="83.8" cy="41" r=".41"/>
<circle cx="71.1" cy="43.6" r=".72"/>
<circle cx="81.3" cy="43.6" r=".72"/>
<circle cx="71.1" cy="39.9" r=".41"/>
<circle cx="73.7" cy="39.9" r=".41"/>
<circle cx="76.2" cy="39.9" r=".41"/>
<circle cx="78.7" cy="39.9" r=".41"/>
<circle cx="81.3" cy="39.9" r=".41"/>
</g>
<text font-size="6.2" x="649.8" y="501.4">PART NO. 100068610-001</text>
<g font-size="4.4">
<text x="784.1" y="522.7">PCB FABRICATION</text>
<text x="779" y="528.6">SUPI</text>
<text x="792.4" y="528.6">PAYLOAD BOARD</text>
<text x="757.3" y="543.9">D</text>
<text x="790.7" y="543.6">100068610</text>
<text x="851.2" y="543.5">1</text>
<text x="753.3" y="552.4">1:1</text>
</g>
<g font-size="2.8">
<text x="24.1" y="4.5">17</text>
<text x="74.9" y="4.5">16</text>
<text x="125.7" y="4.5">15</text>
<text x="176.5" y="4.5">14</text>
<text x="227.3" y="4.5">13</text>
<text x="278.1" y="4.5">12</text>
<text x="328.9" y="4.5">11</text>
<text x="379.7" y="4.5">10</text>
<text x="430.5" y="4.5">9</text>
<text x="481.3" y="4.5">8</text>
<text x="532.1" y="4.5">7</text>
<text x="582.9" y="4.5">6</text>
<text x="633.7" y="4.5">5</text>
<text x="684.5" y="4.5">4</text>
<text x="735.3" y="4.5">3</text>
<text x="786.1" y="4.5">2</text>
<text x="836.9" y="4.5">1</text>
<text x="859.3" y="25.5">K</text>
<text x="69.7" y="63.1">COPPER</text>
<text x="69.7" y="63.1">BACK</text>
<text x="859.5" y="76.3">J</text>
<text x="859.8" y="127.1">I</text>
<text x="859.3" y="177.9">H</text>
<text x="859.3" y="228.7">G</text>
<text x="859.5" y="279.5">F</text>
<text x="859.4" y="330.3">E</text>
<text x="859.3" y="381.1">D</text>
<text x="859.3" y="431.9">C</text>
<text x="859.3" y="482.7">B</text>
<text x="671.6" y="510.3">MIL-STD-</text>
<text x="636.4" y="517.6">NOT</text>
<text x="638.3" y="517.6">DO SCALE THIS DRAWING</text>
<text x="684.6" y="522.3">CHK</text>
<text x="593.7" y="532.2">RELATED PARTS</text>
<text x="630.2" y="529">UNLESS</text>
<text x="684.7" y="528.9">APVD</text>
<text x="794.5" y="529">ARE IN</text>
<text x="802.5" y="529">ARE</text>
<text x="806.7" y="529">INCHES</text>
<text x="859.5" y="533.5">A</text>
<text x="583.3" y="537.3">TYPE</text>
<text x="593.5" y="537.2">NUMBER</text>
<text x="614.8" y="537.3">CFG</text>
<text x="622.1" y="537.5">REV</text>
<text x="684.7" y="535.6">APVD</text>
<text x="583.3" y="542.9">SCH</text>
<text x="593.5" y="542.9">100046137</text>
<text x="614.8" y="542.9">001</text>
<text x="624.1" y="542.9">2</text>
<text x="641.4" y="541.5">TOLERANCE ON</text>
<text x="666.1" y="541.5">DECIMALS</text>
<text x="684.8" y="542.5">APVD</text>
<text x="687.6" y="541.5">AN</text>
<text x="583.3" y="547.4">PWA</text>
<text x="593.5" y="547.4">100068622</text>
<text x="614.8" y="547.4">001</text>
<text x="624.1" y="547.7">1</text>
<text x="645.8" y="547.4">.01</text>
<text x="692.5" y="548.7">APVD</text>
<text x="24.1" y="556.9">17</text>
<text x="74.9" y="556.9">16</text>
<text x="125.7" y="556.9">15</text>
<text x="176.5" y="556.9">14</text>
<text x="227.3" y="556.9">13</text>
<text x="278.1" y="556.9">12</text>
<text x="328.9" y="556.9">11</text>
<text x="379.7" y="556.9">10</text>
<text x="430.5" y="556.9">9</text>
<text x="481.3" y="556.9">8</text>
<text x="532.1" y="556.9">7</text>
<text x="582.9" y="556.9">6</text>
<text x="583.3" y="552">EBOM</text>
<text x="593.7" y="552">100068622</text>
<text x="614.8" y="552">001</text>
<text x="624.1" y="552.2">1</text>
<text x="633.7" y="556.9">5</text>
<text x="684.5" y="556.9">4</text>
<text x="695.1" y="553.6">BY DIRECTION</text>
<text x="735.3" y="556.9">3</text>
<text x="736.4" y="553.6">DATE</text>
<text x="786.1" y="556.9">2</text>
<text x="836.9" y="556.9">1</text>
</g>
<g font-size="2.7">
<text x="790.1" y="9.4">REVISION</text>
<text x="804.6" y="9.4">HISTORY</text>
<text x="738" y="14.6">REV</text>
<text x="774.8" y="14.6">DESCRIPTION</text>
<text x="819.2" y="14.6">DWN</text>
<text x="828.7" y="14.6">CHK</text>
<text x="841.3" y="14.6">APVD</text>
<text x="739.8" y="19.8">1</text>
<text x="746.8" y="19.8">ENGR RELEASE PER</text>
<text x="767.8" y="548.5">FILENAME:</text>
<text x="783.7" y="548.5">100068622-001_Rev1.kicad_pcb</text>
<text x="767.7" y="552.9">SHEET: BACK COPPER</text>
<text x="837.7" y="552.9">SHEET: 1/1</text>
</g>
<g font-size="2.5">
<text x="2.2" y="25.3">K</text>
<text x="2.4" y="76.1">J</text>
<text x="2.6" y="126.9">I</text>
<text x="2.1" y="177.7">H</text>
<text x="2.2" y="228.5">G</text>
<text x="2.3" y="279.3">F</text>
<text x="2.2" y="330.1">E</text>
<text x="2.2" y="380.9">D</text>
<text x="2.2" y="431.7">C</text>
<text x="2.2" y="482.5">B</text>
<text x="2.3" y="533.3">A</text>
</g>
<g font-size="1.8">
<text x="836.8" y="18">ENG</text>
<text x="841.9" y="18">APPROVAL PER</text>
<text x="756.2" y="538.6">SIZE</text>
<text x="772.8" y="538.6">CAGE CODE</text>
<text x="791.1" y="538.5">DRAWING NO.</text>
<text x="850.8" y="538.7">REV</text>
<text x="753.9" y="547.5">SCALE</text>
</g>
</svg>
